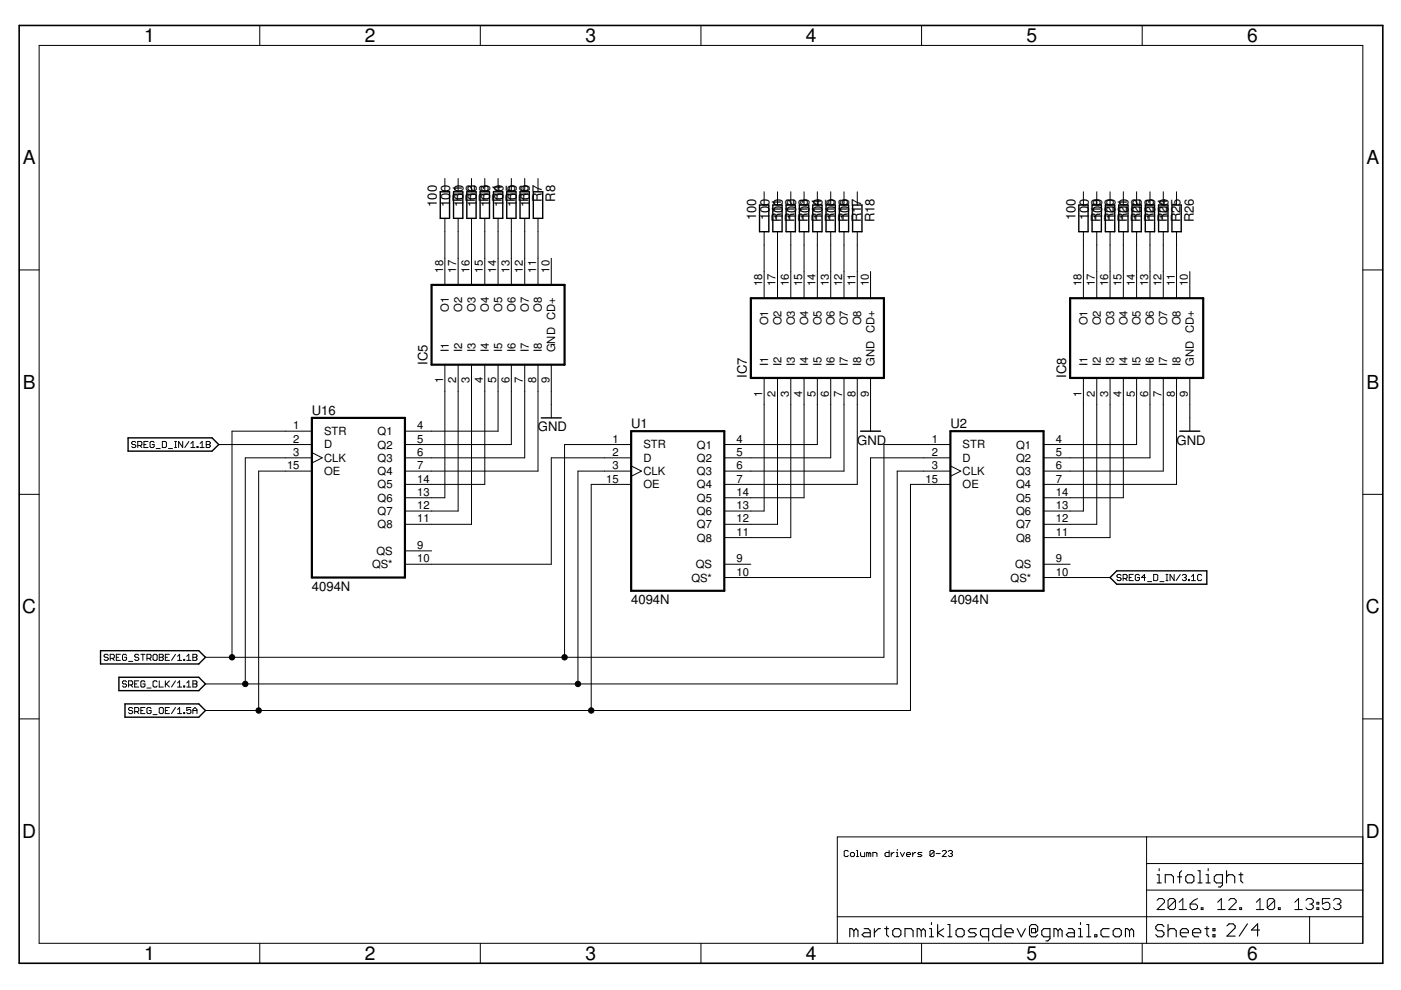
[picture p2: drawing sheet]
<svg xmlns="http://www.w3.org/2000/svg" width="297mm" height="210mm" viewBox="0 0 297 210" stroke-linecap="round" stroke-linejoin="round" font-family="sans-serif">
<g fill="none" stroke="#000" stroke-width=".3">
<path d="M93.3 40.7h2v5.6h-2zM96.2 40.7h1.9v5.6h-1.9zM99 40.7h1.9v5.6h-1.9zM101.8 40.7h2v5.6h-2zM104.6 40.7h2v5.6h-2zM107.4 40.7h2v5.6h-2zM110.3 40.7h1.9v5.6h-1.9zM113.1 40.7h2v5.6h-2zM161 43.5h2v5.6h-2zM163.9 43.5h1.9v5.6h-1.9zM166.7 43.5h1.9v5.6h-1.9zM169.5 43.5h2v5.6h-2z"/>
<path d="M172.3 43.5h2v5.6h-2zM175.1 43.5h2v5.6h-2zM177.9 43.5h2v5.6h-2zM180.8 43.5h2v5.6h-2zM228.7 43.5h2v5.6h-2zM231.5 43.5h2v5.6h-2zM234.4 43.5h1.9v5.6h-1.9zM237.2 43.5h2v5.6h-2zM240 43.5h2v5.6h-2zM242.8 43.5h2v5.6h-2zM245.6 43.5h2v5.6h-2zM248.5 43.5h1.9v5.6h-1.9z"/>
<path d="M27.2 92.8h17.8l1.4 1.5-1.4 1.4h-17.8zM114.8 88.6h4.2M182.5 91.4h4.2M250.1 91.4h4.3M21.3 138h20.8l1.5 1.4-1.5 1.4h-20.8zM235.4 122.4l1.4-1.4h19.1v2.9h-19.1zM25.2 143.6h16.9l1.5 1.4-1.5 1.4h-16.9zM26.5 149.2h15.6l1.5 1.4-1.5 1.5h-15.6z"/>
</g>
<g fill="none" stroke="#000" stroke-width=".21">
<path d="M8.3 9.6h280.6v190.4h-280.6zM55.1 5.4v4.2M101.8 5.4v4.2M148.6 5.4v4.2M195.4 5.4v4.2M242.2 5.4v4.2M94.3 37.8v2.9M97.1 37.8v2.9M100 37.8v2.9M102.8 37.8v2.9M105.6 37.8v2.9M108.4 37.8v2.9"/>
<path d="M111.3 37.8v2.9M114.1 37.8v2.9M4.1 57.2h4.2M94.3 46.3v14.1M97.1 46.3v14.1M100 46.3v14.1M102.8 46.3v14.1M105.6 46.3v14.1M108.4 46.3v14.1M111.3 46.3v14.1M114.1 46.3v14.1M116.9 54.8v5.6"/>
<path d="M162 40.7v2.8M162 49.1v14.1M164.8 40.7v2.8M164.8 49.1v14.1M167.7 40.7v2.8M167.7 49.1v14.1M170.5 40.7v2.8M170.5 49.1v14.1M173.3 40.7v2.8M173.3 49.1v14.1M176.1 40.7v2.8M176.1 49.1v14.1"/>
<path d="M178.9 40.7v2.8M178.9 49.1v14.1M181.8 40.7v2.8M181.8 49.1v14.1M184.6 57.6v5.6M229.7 40.7v2.8M229.7 49.1v14.1M232.5 40.7v2.8M232.5 49.1v14.1M235.4 40.7v2.8M235.4 49.1v14.1M238.2 40.7v2.8"/>
<path d="M238.2 49.1v14.1M241 40.7v2.8M241 49.1v14.1M243.8 40.7v2.8M243.8 49.1v14.1M246.6 40.7v2.8M246.6 49.1v14.1M249.4 40.7v2.8M249.4 49.1v14.1M252.3 57.6v5.6M288.9 57.2h4.3M94.3 77.3v28.2h-8.4"/>
<path d="M97.1 77.3v31.1h-11.2M100 77.3v33.9h-14.1M102.8 77.3v25.4h-16.9M105.6 77.3v14.1h-19.7M108.4 77.3v17h-22.5M111.3 77.3v19.8h-25.4M114.1 77.3v22.6h-28.2M116.9 77.3v11.3M28.8 93.8l-.2-.2h-.5l-.2 .4 .2 .3h.5l.2 .4-.2 .2h-.5l-.2-.2M29.2 94.5h.7l.2-.2v-.5l-.2-.2h-.7v1.3M29.7 94.5l.4 .4M30.5 94.3h.4"/>
<path d="M31.4 93.6h-.9v1.3h.9M32.7 93.8l-.2-.2h-.5l-.2 .2v.9l.2 .2h.5l.2-.2v-.4h-.4M33.1 95.1h.9M34.4 93.6h.7l.2 .2v.9l-.2 .2h-.7zM35.7 95.1h.9M37 93.6h.4M37 94.9h.4M37.2 93.6v1.3M38.7 93.6v1.3l-.8-1.3v1.3M40 93.6l-.8 1.3M40.5 94l.4-.4v1.3M40.5 94.9h.8"/>
<path d="M41.8 94.7h.2v.2h-.2zM42.4 94.9h.9M42.4 94l.5-.4v1.3M43.7 93.6h.7l.2 .2-.2 .5 .2 .4-.2 .2h-.7zM43.7 94.3h.7M46.4 94.3h19.7M66.1 91.4h-16.9v48M66.1 96l2.2 1.1-2.2 1.1M66.1 97.1h-14.1v47.9M66.1 99.9h-11.3v50.7M133.8 94.3h-14.1v45.1M133.8 97.1h-16.9v22.5h-31"/>
<path d="M133.8 99.9h-11.3v45.1M133.8 98.8l2.2 1.1-2.2 1.1M162 80.1v28.3h-8.4M164.8 80.1v31.1h-11.2M167.7 80.1v33.9h-14.1M170.5 80.1v25.4h-16.9M173.3 80.1v14.2h-19.7M176.1 80.1v17h-22.5M178.9 80.1v19.8h-25.3M181.8 80.1v22.6h-28.2M184.6 80.1v11.3M201.5 99.9h-11.3v45.1h-146.6"/>
<path d="M201.5 94.3h-14.1v45.1h-143.8M201.5 97.1h-16.9v25.3h-31M201.5 98.8l2.2 1.1-2.2 1.1M229.7 80.1v28.3h-8.4M232.5 80.1v31.1h-11.2M235.4 80.1v33.9h-14.1M238.2 80.1v25.4h-16.9M241 80.1v14.2h-19.7M243.8 80.1v17h-22.5M246.6 80.1v19.8h-25.3M249.4 80.1v22.6h-28.1M252.3 80.1v11.3"/>
<path d="M4.1 104.8h4.2M85.9 116.8h5.6M133.8 102.7h-8.5v47.9M153.6 119.6h5.6M201.5 102.7h-8.5v47.9h-149.4M221.3 119.6h5.6M288.9 104.8h4.3M22.9 138.9l-.2-.2h-.4l-.2 .2 .2 .5h.4l.2 .4-.2 .2h-.4l-.2-.2M23.4 139.6h.6l.2-.2v-.5l-.2-.2h-.6v1.3M23.8 139.6l.4 .4M24.7 139.4h.4M25.5 138.7h-.8v1.3h.8"/>
<path d="M26.8 138.9l-.2-.2h-.4l-.2 .2v.9l.2 .2h.4l.2-.2v-.4h-.4M29.4 138.9l-.2-.2h-.4l-.2 .2 .2 .5h.4l.2 .2-.2 .4h-.4l-.2-.2M29.9 138.7h.8M30.3 138.7v1.3M31.2 139.6h.6l.2-.2v-.5l-.2-.2h-.6v1.3M31.6 139.6l.4 .4M32.4 138.9l.3-.2h.4l.2 .2v.9l-.2 .2h-.4l-.3-.2zM33.8 138.7h.6l.2 .2-.2 .5 .2 .4-.2 .2h-.6zM33.8 139.4h.6M35.1 139.4h.4M35.9 138.7h-.8v1.3h.8M37.2 138.7l-.8 1.3"/>
<path d="M37.7 139.1l.4-.4v1.3M38.9 139.8h.3v.2h-.3zM39.6 139.1l.4-.4v1.3M40.9 138.7h.7l.2 .2-.2 .5 .2 .4-.2 .2h-.7zM40.9 139.4h.7M221.3 122.4h14.1M237.7 122l-.2-.2h-.5l-.2 .2 .2 .4h.5l.2 .3-.2 .4h-.5l-.2-.2M238.1 122.7h.7l.2-.3v-.4l-.2-.2h-.7v1.3M238.5 122.7l.5 .4M239.4 122.4h.4M240.3 121.8h-.9v1.3h.9M241.6 122l-.2-.2h-.5l-.2 .2v.9l.2 .2h.5l.2-.2v-.5h-.4"/>
<path d="M242.9 122.4h-.9l.7-.6v1.3M243.3 123.3h.9M244.6 121.8h.7l.2 .2v.9l-.2 .2h-.7zM245.9 123.3h.9M247.2 121.8h.4M247.2 123.1h.4M247.4 121.8v1.3M248.9 121.8v1.3l-.8-1.3v1.3M250.2 121.8l-.8 1.3M250.7 122l.2-.2h.4l.2 .2-.2 .4M251.1 122.4h.2M251.3 122.4l.2 .3-.2 .4h-.4l-.2-.2"/>
<path d="M252 122.9h.2v.2h-.2zM252.6 123.1h.9M252.6 122.2l.4-.4v1.3M254.8 122l-.2-.2h-.5l-.2 .2v.9l.2 .2h.5l.2-.2M4.1 152.4h4.2M26.8 144.6l-.2-.2h-.4l-.2 .2 .2 .4h.4l.2 .2-.2 .5h-.4l-.2-.3M27.3 145.2h.6l.2-.2v-.4l-.2-.2h-.6v1.3M27.3 140.2h.8M27.7 145.2l.4 .5M28.1 150.2l-.2-.2h-.4l-.2 .2 .2 .4h.4l.2 .5-.2 .2h-.4l-.2-.2M28.6 145h.4M28.6 150.9h.6l.2-.3v-.4l-.2-.2h-.6v1.3"/>
<path d="M29 150.9l.4 .4M29.4 144.4h-.8v1.3h.8M29.9 150.6h.4M30.7 144.6l-.2-.2h-.4l-.2 .2v.8l.2 .3h.4l.2-.3v-.4h-.4M30.7 150h-.8v1.3h.8M31.2 145.9h.8M32 150.2l-.2-.2h-.4l-.2 .2v.9l.2 .2h.4l.2-.2v-.5h-.4M32.4 151.5h.9M33.3 144.6l-.2-.2h-.4l-.3 .2v.8l.3 .3h.4l.2-.3M33.8 144.4v1.3h.8M33.8 150.2l.2-.2h.4l.2 .2v.9l-.2 .2h-.4l-.2-.2zM35.1 144.4v1.3"/>
<path d="M35.1 150.6h.4M35.3 145l.6 .7M35.9 150h-.8v1.3h.8M35.9 144.4l-.8 .8M37.2 144.4l-.8 1.3M37.2 150l-.8 1.3M37.7 145.7h.8M37.7 144.8l.4-.4v1.3M37.7 150.4l.4-.4v1.3M37.7 151.3h.8M37.7 140h.8M38.9 145.4h.3v.3h-.3z"/>
<path d="M38.9 151.1h.3v.2h-.3zM39.6 145.7h.9M39.6 144.8l.4-.4v1.3M39.6 140h.9M40.5 150h-.9v.6l.4-.2 .5 .2v.5l-.2 .2h-.5l-.2-.2M40.9 144.4h.7l.2 .2-.2 .4 .2 .4-.2 .3h-.7zM40.9 145h.7M40.9 151.3v-.9l.4-.4 .5 .4v.9M40.9 150.6h.9M288.9 152.4h4.3M243.1 177.4v22.6M288.9 177.4h-111.4v22.6"/>
<path d="M177.5 194.4h111.4M179.9 180.5l-.3-.2h-.4l-.2 .2v.9l.2 .2h.4l.3-.2M180.5 180.7h.4l.3 .3v.4l-.3 .2h-.4l-.2-.2v-.4zM181.6 180.3h.2v1.3M181.6 181.6h.4M182.5 180.7v.7l.2 .2h.6v-.9M184.2 181l-.2-.3h-.3v.9M184.2 181v.6M184.2 181l.2-.3 .2 .3v.6M185.1 181.6v-.9h.6l.2 .3v.6M188.5 180.3v1.3h-.6l-.3-.2v-.4l.3-.3h.6M189 180.7v.9"/>
<path d="M189.6 180.7h-.2l-.4 .5M190 181.6h.5M190 180.7h.2v.9M190.2 180.1v.2M190.9 180.7l.4 .9 .5-.9M192.2 181.2h.9l-.3-.5h-.4l-.2 .3v.4l.2 .2h.4M193.5 180.7v.9M194.1 180.7h-.2l-.4 .5M195.5 180.7h-.7l-.2 .3 .9 .4-.3 .2h-.6M198 180.5l-.2-.2h-.4l-.2 .2v.9M198 180.5v.9l-.2 .2h-.4l-.2-.2M198 180.5l-.8 .9"/>
<path d="M198.5 181h.8M199.8 180.5l.2-.2h.4l.2 .2v.2l-.8 .9h.8M201.1 180.5l.2-.2h.4l.2 .2-.2 .5M201.5 181h.2M201.7 181l.2 .2-.2 .4h-.4l-.2-.2M243.1 188.7h45.8M243.1 183.1h45.8M245.3 190.9l.4-.4h.8l.4 .4v.4l-1.6 1.5h1.6M249.2 190.9v1.6l-.4 .3h-.7l-.5-.3M249.2 190.9l-.4-.4h-.7l-.5 .4v1.6M249.2 190.9l-1.6 1.6M250 192.8h1.6"/>
<path d="M250 191.3l.8-.8v2.3M252.3 191.7h1.2l.4 .4v.4l-.4 .3h-.8l-.4-.3zM253.9 190.5l-.8 .4-.8 .8M254.7 192.5h.4v.3h-.4zM258.2 192.8h1.5M258.2 191.3l.8-.8v2.3M260.5 190.9l.4-.4h.8l.4 .4v.4l-1.6 1.5h1.6M262.8 192.5h.4v.3h-.4zM266.4 192.8h1.5M266.4 191.3l.7-.8v2.3M270.3 190.9v1.6l-.4 .3h-.8l-.4-.3M270.3 190.9l-.4-.4h-.8l-.4 .4v1.6"/>
<path d="M270.3 190.9l-1.6 1.6M271 192.5h.4v.3h-.4zM274.5 192.8h1.6M274.5 191.3l.8-.8v2.3M276.9 190.9l.4-.4h.7l.4 .4v.4l-.4 .4M277.7 194.4v5.6M277.7 191.7h.3M278 191.7l.4 .4v.4l-.4 .3h-.7l-.4-.3M279.2 192.5h.4v.3h-.4zM279.2 191.3h.4v.4h-.4zM281.9 190.5h-1.5v1.2l.8-.4h.4l.3 .4v.8l-.3 .3h-.8l-.4-.3M282.7 190.9l.4-.4h.8l.4 .4v.4l-.4 .4"/>
<path d="M283.5 191.7h.4M283.9 191.7l.4 .4v.4l-.4 .3h-.8l-.4-.3M55.1 200v4.2M101.8 200v4.2M148.6 200v4.2M195.4 200v4.2M242.2 200v4.2"/>
</g>
<g fill="none" stroke="#000" stroke-width=".23">
<path d="M181 197.3l-.4-.4h-.4v1.7M181 197.3v1.3M181 197.3l.5-.4 .4 .4v1.3M183.2 196.9h.9l.4 .4v1.3h-1.3l-.4-.4 .4-.4h1.3M185.4 196.9v1.7M186.7 196.9h-.5l-.8 .9M187.5 196.9h.9M188 196.5v1.7l.4 .4M189.7 196.9h.9l.4 .4v.9l-.4 .4h-.9l-.4-.4v-.9zM191.9 198.6v-1.7h1.3l.4 .4v1.3M195.3 197.3l-.4-.4h-.4v1.7M195.3 197.3v1.3"/>
<path d="M195.3 197.3l.5-.4 .4 .4v1.3M197.1 198.6h.8M197.1 196.9h.4v1.7M197.5 195.6v.4M198.8 196v2.6M200.1 196.9l-1.3 .9 1.3 .8M201 196h.4v2.6M201 198.6h.8M203.1 196.9h.9l.4 .4v.9l-.4 .4h-.9l-.4-.4v-.9zM207 196.9h-1.3l-.4 .4 .4 .5h.9l.4 .4-.4 .4h-1.3M209.6 198.6h-1.3l-.4-.4v-.9l.4-.4h1.3v2.6M212.2 196v2.6h-1.3l-.4-.4v-.9l.4-.4h1.3"/>
<path d="M213.1 197.8h1.7v-.5l-.4-.4h-.9l-.4 .4v.9l.4 .4h.9M215.7 196.9l.8 1.7 .9-1.7M218.7 196.9h.9v.9h-.9zM219.6 197.8l.4-.5v-.8l-.4-.5h-.9l-.4 .5v1.7l.4 .4h.9l.4-.4M222.6 198.6h-1.3l-.4-.4v-.9l.4-.4h1.3v2.2l-.4 .4h-.5M224.3 197.3l-.4-.4h-.4v1.7M224.3 197.3l.5-.4 .4 .4v1.3M224.3 197.3v1.3M226.5 196.9h.9l.4 .4v1.3h-1.3l-.4-.4 .4-.4h1.3M228.7 198.6h.8M228.7 196.9h.4v1.7M229.1 195.6v.4"/>
<path d="M230.4 196h.4v2.6M230.4 198.6h.9M232.1 198.2h.5v.4h-.5zM235.2 196.9h-1.4l-.4 .4v.9l.4 .4h1.4M236 197.3l.5-.4h.8l.4 .4v.9l-.4 .4h-.8l-.5-.4zM239.5 197.3l-.4-.4h-.5v1.7M239.5 197.3v1.3M239.5 197.3l.4-.4 .4 .4v1.3M245.3 185.5h.5v1.7M245.3 187.2h.9M245.8 184.2v.4M246.8 196.5l-.4-.5h-.9l-.5 .5v.4l.5 .4h.9l.4 .5v.4l-.4 .4h-.9l-.5-.4"/>
<path d="M247.1 187.2v-1.7h1.3l.4 .4v1.3M247.6 196v2.6M247.6 197.3l.5-.4h.8l.5 .4v1.3M249.7 185.9h.8M250.3 197.8h1.7v-.5l-.5-.4h-.8l-.4 .4v.9l.4 .4h.8M250.5 184.6l-.4 .4v2.2M251.8 185.5h.9l.4 .4v.9l-.4 .4h-.9l-.4-.4v-.9zM252.8 197.8h1.8v-.5l-.5-.4h-.8l-.5 .4v.9l.5 .4h.8M254 187.2h.9M254 184.6h.4v2.6M255.4 196.9h.9M255.7 185.5h.5v1.7"/>
<path d="M255.7 187.2h.9M255.9 196.5v1.7l.4 .4M256.2 184.2v.4M257.2 196.9h.4v.4h-.4zM257.2 198.2h.4v.4h-.4zM259.2 187.2h-1.3l-.4-.4v-.9l.4-.4h1.3v2.1l-.4 .5h-.5M260.1 185.9l.4-.4h.8l.5 .4v1.3M260.1 184.6v2.6M260.1 196.3l.5-.4h.9l.4 .4v.4l-1.8 1.8h1.8M262.7 185.5h.8M263.1 185v1.8l.4 .4M264.5 195.9l-1.8 2.6"/>
<path d="M267.1 197.2h-1.8l1.3-1.3v2.6"/>
</g>
<path d="M4.1 5.4h289.1v198.8h-289.1z" fill="none" stroke="#000" stroke-width=".34"/>
<path d="M91.5 60.4h28.2v16.9h-28.2zM159.2 63.2h28.2v16.9h-28.2zM226.9 63.2h28.2v16.9h-28.2zM66.1 88.6h19.8v33.8h-19.8zM133.8 91.4h19.8v33.9h-19.8zM201.5 91.4h19.8v33.9h-19.8z" fill="none" stroke="#000" stroke-width=".47"/>
<g fill="#000" stroke="#000" stroke-width=".21">
<circle cx="49.2" cy="139.4" r=".57"/>
<circle cx="119.7" cy="139.4" r=".57"/>
<circle cx="52" cy="145" r=".57"/>
<circle cx="54.8" cy="150.6" r=".57"/>
<circle cx="122.5" cy="145" r=".57"/>
<circle cx="125.3" cy="150.6" r=".57"/>
</g>
<g font-size="4.1">
<text x="30.6" y="9">1</text>
<text x="77.3" y="9">2</text>
<text x="124.1" y="9">3</text>
<text x="170.9" y="9">4</text>
<text x="217.7" y="9">5</text>
<text x="264.4" y="9">6</text>
<text x="4.8" y="34.9">A</text>
<text x="289.7" y="34.9">A</text>
<text x="4.8" y="82.5">B</text>
<text x="289.7" y="82.5">B</text>
<text x="4.7" y="130.1">C</text>
<text x="289.6" y="130.1">C</text>
<text x="4.7" y="177.6">D</text>
<text x="289.6" y="177.6">D</text>
<text x="30.6" y="203.6">1</text>
<text x="77.3" y="203.6">2</text>
<text x="124.1" y="203.6">3</text>
<text x="170.9" y="203.6">4</text>
<text x="217.7" y="203.6">5</text>
<text x="264.4" y="203.6">6</text>
</g>
<g font-size="2.8">
<text x="92.6" y="43.9" transform="rotate(-90 92.6 43.9)">100</text>
<text x="95.4" y="43.9" transform="rotate(-90 95.4 43.9)">100</text>
<text x="98.3" y="43.9" transform="rotate(-90 98.3 43.9)">1R1</text>
<text x="98.3" y="42.3" transform="rotate(-90 98.3 42.3)">00</text>
<text x="101.1" y="43.9" transform="rotate(-90 101.1 43.9)">1R2</text>
<text x="101.1" y="42.3" transform="rotate(-90 101.1 42.3)">00</text>
<text x="103.9" y="43.9" transform="rotate(-90 103.9 43.9)">1R3</text>
<text x="103.9" y="42.3" transform="rotate(-90 103.9 42.3)">00</text>
<text x="106.7" y="43.9" transform="rotate(-90 106.7 43.9)">1R4</text>
<text x="106.7" y="42.3" transform="rotate(-90 106.7 42.3)">00</text>
<text x="109.5" y="43.9" transform="rotate(-90 109.5 43.9)">1R5</text>
<text x="109.5" y="42.3" transform="rotate(-90 109.5 42.3)">00</text>
<text x="112.4" y="43.9" transform="rotate(-90 112.4 43.9)">1R6</text>
<text x="112.4" y="42.3" transform="rotate(-90 112.4 42.3)">00</text>
<text x="114.9" y="42.8" transform="rotate(-90 114.9 42.8)">R7</text>
<text x="117.7" y="42.8" transform="rotate(-90 117.7 42.8)">R8</text>
<text x="160.3" y="46.7" transform="rotate(-90 160.3 46.7)">100</text>
<text x="163.1" y="46.7" transform="rotate(-90 163.1 46.7)">100</text>
<text x="165.6" y="47.2" transform="rotate(-90 165.6 47.2)">R11</text>
<text x="166" y="46.7" transform="rotate(-90 166 46.7)">100</text>
<text x="168.5" y="47.2" transform="rotate(-90 168.5 47.2)">R12</text>
<text x="168.8" y="46.7" transform="rotate(-90 168.8 46.7)">100</text>
<text x="171.3" y="47.2" transform="rotate(-90 171.3 47.2)">R13</text>
<text x="171.6" y="46.7" transform="rotate(-90 171.6 46.7)">100</text>
<text x="174.1" y="47.2" transform="rotate(-90 174.1 47.2)">R14</text>
<text x="174.4" y="46.7" transform="rotate(-90 174.4 46.7)">100</text>
<text x="176.9" y="47.2" transform="rotate(-90 176.9 47.2)">R15</text>
<text x="177.2" y="46.7" transform="rotate(-90 177.2 46.7)">100</text>
<text x="179.8" y="47.2" transform="rotate(-90 179.8 47.2)">R16</text>
<text x="180.1" y="46.7" transform="rotate(-90 180.1 46.7)">100</text>
<text x="182.6" y="47.2" transform="rotate(-90 182.6 47.2)">R17</text>
<text x="185.4" y="47.2" transform="rotate(-90 185.4 47.2)">R18</text>
<text x="228" y="46.7" transform="rotate(-90 228 46.7)">100</text>
<text x="230.8" y="46.7" transform="rotate(-90 230.8 46.7)">100</text>
<text x="233.3" y="47.2" transform="rotate(-90 233.3 47.2)">R19</text>
<text x="233.7" y="46.7" transform="rotate(-90 233.7 46.7)">100</text>
<text x="236.2" y="47.2" transform="rotate(-90 236.2 47.2)">R20</text>
<text x="236.5" y="46.7" transform="rotate(-90 236.5 46.7)">100</text>
<text x="239" y="47.2" transform="rotate(-90 239 47.2)">R21</text>
<text x="239.3" y="46.7" transform="rotate(-90 239.3 46.7)">100</text>
<text x="241.8" y="47.2" transform="rotate(-90 241.8 47.2)">R22</text>
<text x="242.1" y="46.7" transform="rotate(-90 242.1 46.7)">100</text>
<text x="244.6" y="47.2" transform="rotate(-90 244.6 47.2)">R23</text>
<text x="244.9" y="46.7" transform="rotate(-90 244.9 46.7)">100</text>
<text x="247.4" y="47.2" transform="rotate(-90 247.4 47.2)">R24</text>
<text x="247.8" y="46.7" transform="rotate(-90 247.8 46.7)">100</text>
<text x="250.3" y="47.2" transform="rotate(-90 250.3 47.2)">R25</text>
<text x="253.1" y="47.2" transform="rotate(-90 253.1 47.2)">R26</text>
<text x="90.7" y="77.3" transform="rotate(-90 90.7 77.3)">IC5</text>
<text x="158.3" y="80.1" transform="rotate(-90 158.3 80.1)">IC7</text>
<text x="226" y="80.1" transform="rotate(-90 226 80.1)">IC8</text>
<text x="66.1" y="87.9">U16</text>
<text x="114.1" y="91.4">GND</text>
<text x="133.8" y="90.7">U1</text>
<text x="181.8" y="94.2">GND</text>
<text x="201.5" y="90.7">U2</text>
<text x="249.5" y="94.2">GND</text>
<text x="66.1" y="125.3">4094N</text>
<text x="133.8" y="128.1">4094N</text>
<text x="201.5" y="128.1">4094N</text>
</g>
<g font-size="2.4">
<text x="93.9" y="57.8" transform="rotate(-90 93.9 57.8)">18</text>
<text x="96.7" y="57.8" transform="rotate(-90 96.7 57.8)">17</text>
<text x="99.6" y="57.8" transform="rotate(-90 99.6 57.8)">16</text>
<text x="102.4" y="57.8" transform="rotate(-90 102.4 57.8)">15</text>
<text x="105.2" y="57.8" transform="rotate(-90 105.2 57.8)">14</text>
<text x="108" y="57.8" transform="rotate(-90 108 57.8)">13</text>
<text x="110.9" y="57.8" transform="rotate(-90 110.9 57.8)">12</text>
<text x="113.7" y="57.8" transform="rotate(-90 113.7 57.8)">11</text>
<text x="116.5" y="57.8" transform="rotate(-90 116.5 57.8)">10</text>
<text x="161.6" y="60.6" transform="rotate(-90 161.6 60.6)">18</text>
<text x="164.4" y="60.6" transform="rotate(-90 164.4 60.6)">17</text>
<text x="167.3" y="60.6" transform="rotate(-90 167.3 60.6)">16</text>
<text x="170.1" y="60.6" transform="rotate(-90 170.1 60.6)">15</text>
<text x="172.9" y="60.6" transform="rotate(-90 172.9 60.6)">14</text>
<text x="175.7" y="60.6" transform="rotate(-90 175.7 60.6)">13</text>
<text x="178.5" y="60.6" transform="rotate(-90 178.5 60.6)">12</text>
<text x="181.4" y="60.6" transform="rotate(-90 181.4 60.6)">11</text>
<text x="184.2" y="60.6" transform="rotate(-90 184.2 60.6)">10</text>
<text x="229.3" y="60.6" transform="rotate(-90 229.3 60.6)">18</text>
<text x="232.1" y="60.6" transform="rotate(-90 232.1 60.6)">17</text>
<text x="235" y="60.6" transform="rotate(-90 235 60.6)">16</text>
<text x="237.8" y="60.6" transform="rotate(-90 237.8 60.6)">15</text>
<text x="240.6" y="60.6" transform="rotate(-90 240.6 60.6)">14</text>
<text x="243.4" y="60.6" transform="rotate(-90 243.4 60.6)">13</text>
<text x="246.2" y="60.6" transform="rotate(-90 246.2 60.6)">12</text>
<text x="249.1" y="60.6" transform="rotate(-90 249.1 60.6)">11</text>
<text x="251.9" y="60.6" transform="rotate(-90 251.9 60.6)">10</text>
<text x="95.2" y="66.2" transform="rotate(-90 95.2 66.2)">O1</text>
<text x="98" y="66.2" transform="rotate(-90 98 66.2)">O2</text>
<text x="100.8" y="66.2" transform="rotate(-90 100.8 66.2)">O3</text>
<text x="103.6" y="66.2" transform="rotate(-90 103.6 66.2)">O4</text>
<text x="106.5" y="66.2" transform="rotate(-90 106.5 66.2)">O5</text>
<text x="109.3" y="66.2" transform="rotate(-90 109.3 66.2)">O6</text>
<text x="112.1" y="66.2" transform="rotate(-90 112.1 66.2)">O7</text>
<text x="114.9" y="66.2" transform="rotate(-90 114.9 66.2)">O8</text>
<text x="162.9" y="69" transform="rotate(-90 162.9 69)">O1</text>
<text x="165.7" y="69" transform="rotate(-90 165.7 69)">O2</text>
<text x="168.5" y="69" transform="rotate(-90 168.5 69)">O3</text>
<text x="171.3" y="69" transform="rotate(-90 171.3 69)">O4</text>
<text x="174.1" y="69" transform="rotate(-90 174.1 69)">O5</text>
<text x="177" y="69" transform="rotate(-90 177 69)">O6</text>
<text x="179.8" y="69" transform="rotate(-90 179.8 69)">O7</text>
<text x="182.6" y="69" transform="rotate(-90 182.6 69)">O8</text>
<text x="230.6" y="69" transform="rotate(-90 230.6 69)">O1</text>
<text x="233.4" y="69" transform="rotate(-90 233.4 69)">O2</text>
<text x="236.2" y="69" transform="rotate(-90 236.2 69)">O3</text>
<text x="239" y="69" transform="rotate(-90 239 69)">O4</text>
<text x="241.8" y="69" transform="rotate(-90 241.8 69)">O5</text>
<text x="244.7" y="69" transform="rotate(-90 244.7 69)">O6</text>
<text x="247.5" y="69" transform="rotate(-90 247.5 69)">O7</text>
<text x="250.3" y="69" transform="rotate(-90 250.3 69)">O8</text>
<text x="95.2" y="74.7" transform="rotate(-90 95.2 74.7)">I1</text>
<text x="98" y="74.7" transform="rotate(-90 98 74.7)">I2</text>
<text x="100.8" y="74.7" transform="rotate(-90 100.8 74.7)">I3</text>
<text x="103.6" y="74.7" transform="rotate(-90 103.6 74.7)">I4</text>
<text x="106.5" y="74.7" transform="rotate(-90 106.5 74.7)">I5</text>
<text x="109.3" y="74.7" transform="rotate(-90 109.3 74.7)">I6</text>
<text x="112.1" y="74.7" transform="rotate(-90 112.1 74.7)">I7</text>
<text x="114.9" y="74.7" transform="rotate(-90 114.9 74.7)">I8</text>
<text x="117.7" y="74.7" transform="rotate(-90 117.7 74.7)">GND CD+</text>
<text x="162.9" y="77.5" transform="rotate(-90 162.9 77.5)">I1</text>
<text x="165.7" y="77.5" transform="rotate(-90 165.7 77.5)">I2</text>
<text x="168.5" y="77.5" transform="rotate(-90 168.5 77.5)">I3</text>
<text x="171.3" y="77.5" transform="rotate(-90 171.3 77.5)">I4</text>
<text x="174.1" y="77.5" transform="rotate(-90 174.1 77.5)">I5</text>
<text x="177" y="77.5" transform="rotate(-90 177 77.5)">I6</text>
<text x="179.8" y="77.5" transform="rotate(-90 179.8 77.5)">I7</text>
<text x="182.6" y="77.5" transform="rotate(-90 182.6 77.5)">I8</text>
<text x="185.4" y="77.5" transform="rotate(-90 185.4 77.5)">GND CD+</text>
<text x="230.6" y="77.5" transform="rotate(-90 230.6 77.5)">I1</text>
<text x="233.4" y="77.5" transform="rotate(-90 233.4 77.5)">I2</text>
<text x="236.2" y="77.5" transform="rotate(-90 236.2 77.5)">I3</text>
<text x="239" y="77.5" transform="rotate(-90 239 77.5)">I4</text>
<text x="241.8" y="77.5" transform="rotate(-90 241.8 77.5)">I5</text>
<text x="244.7" y="77.5" transform="rotate(-90 244.7 77.5)">I6</text>
<text x="247.5" y="77.5" transform="rotate(-90 247.5 77.5)">I7</text>
<text x="250.3" y="77.5" transform="rotate(-90 250.3 77.5)">I8</text>
<text x="253.1" y="77.5" transform="rotate(-90 253.1 77.5)">GND CD+</text>
<text x="93.9" y="81.3" transform="rotate(-90 93.9 81.3)">1</text>
<text x="96.7" y="81.3" transform="rotate(-90 96.7 81.3)">2</text>
<text x="99.6" y="81.3" transform="rotate(-90 99.6 81.3)">3</text>
<text x="102.4" y="81.3" transform="rotate(-90 102.4 81.3)">4</text>
<text x="105.2" y="81.3" transform="rotate(-90 105.2 81.3)">5</text>
<text x="108" y="81.3" transform="rotate(-90 108 81.3)">6</text>
<text x="110.9" y="81.3" transform="rotate(-90 110.9 81.3)">7</text>
<text x="113.7" y="81.3" transform="rotate(-90 113.7 81.3)">8</text>
<text x="116.5" y="81.3" transform="rotate(-90 116.5 81.3)">9</text>
<text x="161.6" y="84.1" transform="rotate(-90 161.6 84.1)">1</text>
<text x="164.4" y="84.1" transform="rotate(-90 164.4 84.1)">2</text>
<text x="167.3" y="84.1" transform="rotate(-90 167.3 84.1)">3</text>
<text x="170.1" y="84.1" transform="rotate(-90 170.1 84.1)">4</text>
<text x="172.9" y="84.1" transform="rotate(-90 172.9 84.1)">5</text>
<text x="175.7" y="84.1" transform="rotate(-90 175.7 84.1)">6</text>
<text x="178.5" y="84.1" transform="rotate(-90 178.5 84.1)">7</text>
<text x="181.4" y="84.1" transform="rotate(-90 181.4 84.1)">8</text>
<text x="184.2" y="84.1" transform="rotate(-90 184.2 84.1)">9</text>
<text x="229.3" y="84.1" transform="rotate(-90 229.3 84.1)">1</text>
<text x="232.1" y="84.1" transform="rotate(-90 232.1 84.1)">2</text>
<text x="235" y="84.1" transform="rotate(-90 235 84.1)">3</text>
<text x="237.8" y="84.1" transform="rotate(-90 237.8 84.1)">4</text>
<text x="240.6" y="84.1" transform="rotate(-90 240.6 84.1)">5</text>
<text x="243.4" y="84.1" transform="rotate(-90 243.4 84.1)">6</text>
<text x="246.2" y="84.1" transform="rotate(-90 246.2 84.1)">7</text>
<text x="249.1" y="84.1" transform="rotate(-90 249.1 84.1)">8</text>
<text x="251.9" y="84.1" transform="rotate(-90 251.9 84.1)">9</text>
<text x="62.2" y="91">1</text>
<text x="62.2" y="93.9">2</text>
<text x="68.7" y="92.3">STR</text>
<text x="68.7" y="95.1">D</text>
<text x="80.1" y="92.3">Q1</text>
<text x="80.1" y="95.1">Q2</text>
<text x="88.5" y="91">4</text>
<text x="88.5" y="93.9">5</text>
<text x="129.9" y="93.9">1</text>
<text x="136.4" y="95.1">STR</text>
<text x="147.8" y="95.1">Q1</text>
<text x="156.1" y="93.9">4</text>
<text x="197.6" y="93.9">1</text>
<text x="204.1" y="95.1">STR</text>
<text x="215.5" y="95.1">Q1</text>
<text x="223.8" y="93.9">4</text>
<text x="60.9" y="99.5">15</text>
<text x="62.2" y="96.7">3</text>
<text x="68.7" y="97.9">CLK</text>
<text x="68.7" y="100.7">OE</text>
<text x="80.1" y="97.9">Q3</text>
<text x="80.1" y="100.7">Q4</text>
<text x="88.5" y="96.7">6</text>
<text x="88.5" y="99.5">7</text>
<text x="129.9" y="96.7">2</text>
<text x="129.9" y="99.5">3</text>
<text x="136.4" y="97.9">D</text>
<text x="136.4" y="100.7">CLK</text>
<text x="147.8" y="97.9">Q2</text>
<text x="147.8" y="100.7">Q3</text>
<text x="156.1" y="96.7">5</text>
<text x="156.1" y="99.5">6</text>
<text x="197.6" y="96.7">2</text>
<text x="197.6" y="99.5">3</text>
<text x="204.1" y="97.9">D</text>
<text x="204.1" y="100.7">CLK</text>
<text x="215.5" y="97.9">Q2</text>
<text x="215.5" y="100.7">Q3</text>
<text x="223.8" y="96.7">5</text>
<text x="223.8" y="99.5">6</text>
<text x="80.1" y="106.4">Q6</text>
<text x="80.1" y="103.6">Q5</text>
<text x="88.5" y="108">12</text>
<text x="88.5" y="105.1">13</text>
<text x="88.5" y="102.3">14</text>
<text x="128.5" y="102.3">15</text>
<text x="136.4" y="103.6">OE</text>
<text x="147.8" y="103.6">Q4</text>
<text x="147.8" y="106.4">Q5</text>
<text x="156.1" y="102.3">7</text>
<text x="156.1" y="108">13</text>
<text x="156.1" y="105.1">14</text>
<text x="196.2" y="102.3">15</text>
<text x="204.1" y="103.6">OE</text>
<text x="215.5" y="103.6">Q4</text>
<text x="215.5" y="106.4">Q5</text>
<text x="223.8" y="102.3">7</text>
<text x="223.8" y="108">13</text>
<text x="223.8" y="105.1">14</text>
<text x="80.1" y="112">Q8</text>
<text x="80.1" y="109.2">Q7</text>
<text x="88.5" y="110.8">11</text>
<text x="147.8" y="112">Q7</text>
<text x="147.8" y="109.2">Q6</text>
<text x="156.1" y="113.6">11</text>
<text x="156.1" y="110.8">12</text>
<text x="215.5" y="112">Q7</text>
<text x="215.5" y="109.2">Q6</text>
<text x="223.8" y="113.6">11</text>
<text x="223.8" y="110.8">12</text>
<text x="79.8" y="117.7">QS</text>
<text x="88.5" y="116.4">9</text>
<text x="88.5" y="119.2">10</text>
<text x="147.8" y="114.8">Q8</text>
<text x="156.1" y="119.2">9</text>
<text x="215.5" y="114.8">Q8</text>
<text x="223.8" y="119.2">9</text>
<text x="78.9" y="120.5">QS*</text>
<text x="146.6" y="123.3">QS*</text>
<text x="147.5" y="120.5">QS</text>
<text x="156.1" y="122.1">10</text>
<text x="214.3" y="123.3">QS*</text>
<text x="215.2" y="120.5">QS</text>
<text x="223.8" y="122.1">10</text>
</g>
</svg>
